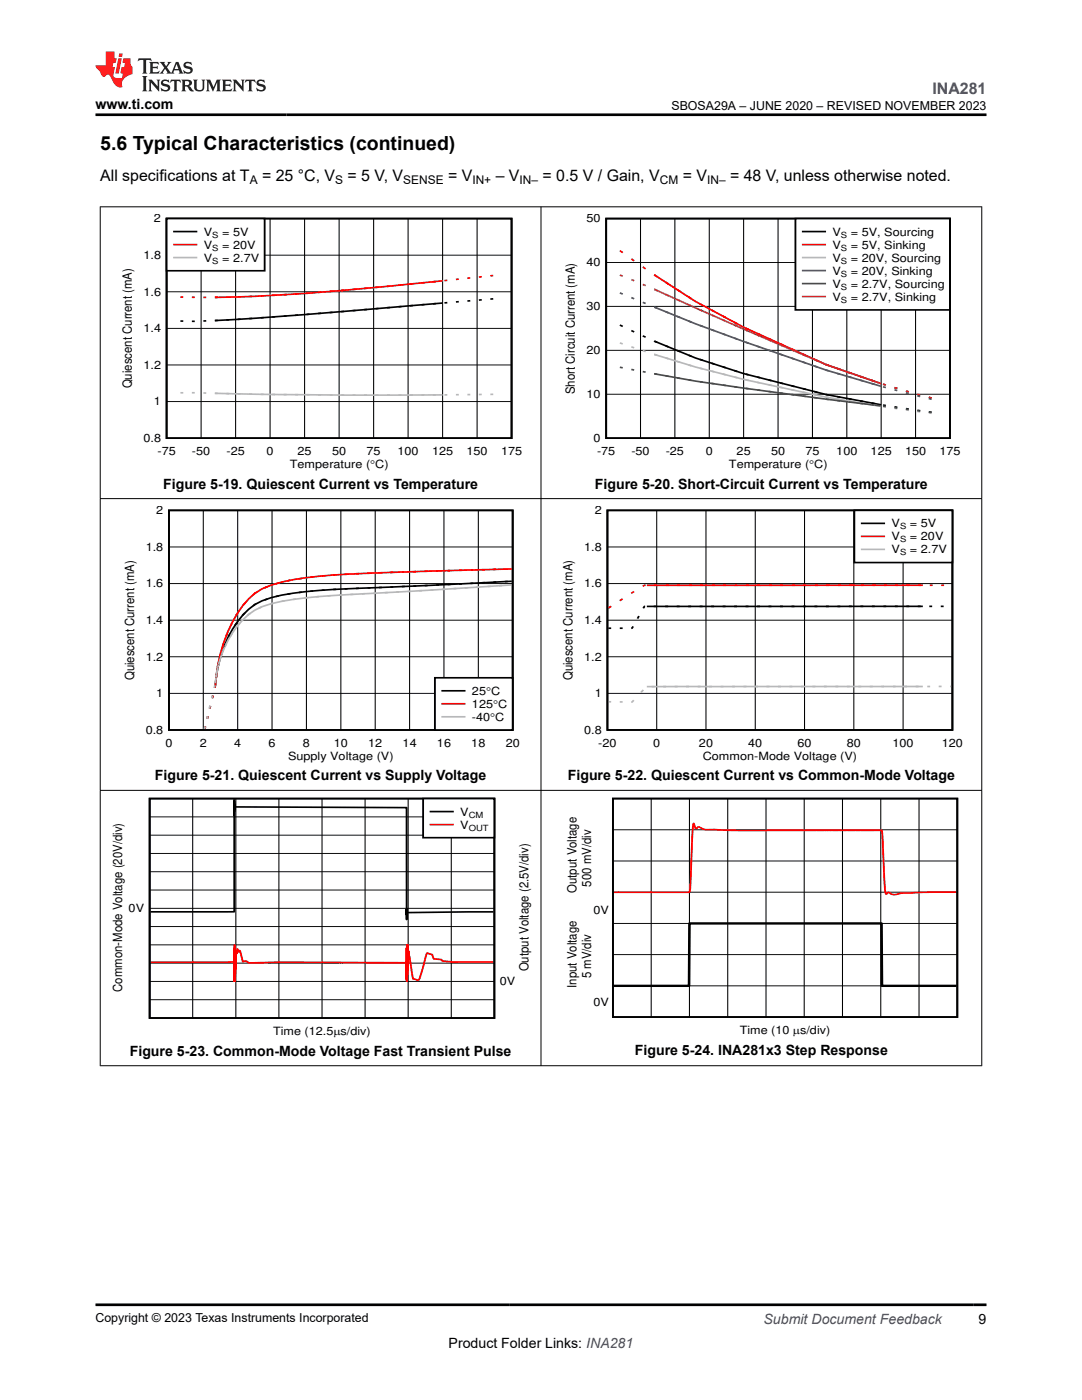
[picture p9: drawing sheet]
<svg xmlns="http://www.w3.org/2000/svg" width="216mm" height="279mm" viewBox="0 0 216 279" stroke-linecap="round" stroke-linejoin="round" font-family="sans-serif">
<g fill="none" stroke="#000" stroke-width=".35">
<path d="M33.2 43.6h68.9v43.8h-68.9zM96.1 59.8l-.5 .1M98.4 59.6l-.6 .1M36 64.1h.6M38.3 64.1h.6M41.2 64l-.6 .1M45.7 63.8l-.5 .1M48 63.7h-.6M50.3 63.6h-.6M52.6 63.4h-.6M54.9 63.2l-.6 .1M57.2 63.1h-.6"/>
<path d="M59.5 62.9h-.6M61.8 62.7l-.6 .1M64.1 62.5l-.6 .1M66.4 62.3l-.6 .1M68.6 62.1l-.5 .1M70.9 62h-.5M73.2 61.8h-.5M75.5 61.6h-.6M77.8 61.4h-.6M80.1 61.2h-.6M82.4 61h-.6M84.7 60.8h-.6"/>
<path d="M87 60.6h-.6M88.3 60.5a1310.9 1310.9 0 0 1-45.4 3.5l.5-.1M89.3 60.4h-.6M91.5 60.2l-.5 .1M93.8 60l-.5 .1"/>
</g>
<g fill="none" stroke="#000" stroke-width=".2">
<path d="M33.2 58.2h68.9M33.2 50.9h68.9M40.1 43.6v43.9M47 43.6v43.9M53.9 43.6v43.9M60.8 43.6v43.9M67.7 43.6v43.9M74.6 43.6v43.9M81.4 43.6v43.9M88.3 43.6v43.9M95.2 43.6v43.9M33.2 72.8h68.9"/>
<path d="M33.2 65.5h68.9M33.2 80.1h68.9"/>
</g>
<g fill="none" stroke="#f00" stroke-width=".35">
<path d="M36 59.3h.6M38.3 59.3h.6M40.6 59.3h.6M45.7 59.3h-.5M48 59.2l-.6 .1M50.3 59.2h-.6M52.6 59l-.6 .1M54.9 58.9h-.6M57.2 58.8h-.6M59.5 58.6l-.6 .1M61.8 58.5h-.6M64.1 58.3l-.6 .1"/>
<path d="M66.4 58.1l-.6 .1M68.6 57.9l-.5 .1M70.9 57.7l-.5 .1M73.2 57.5l-.5 .1M75.5 57.3l-.6 .1M77.8 57.1l-.6 .1M80.1 56.9h-.6M82.4 56.6l-.6 .1M84.7 56.4l-.6 .1M87 56.2h-.6M88.3 56l-11 1.1a410.6 410.6 0 0 1-34.4 2.3l.5-.1M89.3 55.9l-.6 .1"/>
<path d="M91.5 55.7l-.5 .1M93.8 55.5h-.5M96.1 55.2l-.5 .1M98.4 55h-.6"/>
</g>
<g fill="none" stroke="#b8b8b8" stroke-width=".35">
<path d="M36 78.4h.6M38.3 78.4h.6M40.6 78.4h.6M43.4 78.5h-.5a1555.2 1555.2 0 0 0 45.4 .3M45.2 78.6h.5M47.4 78.6h.6M49.7 78.6l.6 .1M52 78.7h.6M54.3 78.7h.6M56.6 78.8h.6M58.9 78.8h.6M61.2 78.8h.6"/>
<path d="M63.5 78.8h.6M65.8 78.8h.6M68.1 78.8l.5 .1M70.4 78.9h.5M72.7 78.9h.5M74.9 78.9h.6M77.2 78.9h.6M79.5 78.9h.6M82.4 78.8h-.6M84.1 78.8h.6M86.4 78.8h.6M89.3 78.8h-.6"/>
<path d="M91.5 78.8h-.5M93.3 78.8h.5M96.1 78.7h-.5M98.4 78.7h-.6"/>
</g>
<path d="M33.2 43.6h19.6v10.4h-19.6z" fill-rule="evenodd" fill="#fff"/>
<g fill="none" stroke="#000" stroke-width=".35">
<path d="M33.2 43.6h19.6v10.4h-19.6zM34.7 46.2h4.5M121 43.6h68.5v43.8h-68.5zM123.7 64.9l.6 .2M126 66l.5 .2M128.3 67l.5 .3M130.5 68.1l.6 .2M130.6 68.1l8.2 3.3 9.6 3.2 16.5 4.1 10.9 2.1M132.8 69l.6 .2M135.1 69.9l.6 .3M137.4 70.9l.6 .2M139.7 71.7l.5 .2"/>
<path d="M142 72.5l.5 .2M144.2 73.2l.6 .2M146.5 74l.6 .1M148.8 74.7l.6 .1M151.1 75.2l.6 .2M153.4 75.8l.5 .2M155.7 76.4l.5 .2M157.9 77l.6 .1M160.2 77.6l.6 .1M162.5 78.1l.6 .2M164.8 78.7l.6 .1M167.1 79.2l.5 .1"/>
<path d="M169.3 79.6l.6 .1M171.6 80l.6 .1M173.9 80.4l.6 .1M176.2 80.8l.6 .1M178.5 81.2l.5 .1M180.8 81.6h.5M183 81.9l.6 .1M185.3 82.2l.6 .1"/>
</g>
<g fill="none" stroke="#f00" stroke-width=".35">
<path d="M34.7 48.8h4.5M123.7 50l.6 .4M126 51.7l.5 .4M128.3 53.3l.5 .4M130.5 54.8l.6 .4M130.6 54.9l8.2 5.3 9.6 5.1 16.5 7.5 10.9 3.8M132.8 56.3l.6 .4M135.1 57.8l.6 .4M137.4 59.3l.6 .3M139.7 60.6l.5 .3M142 61.9l.5 .3M144.2 63.1l.6 .3"/>
<path d="M146.5 64.3l.6 .3M148.8 65.5l.6 .3M151.1 66.5l.6 .3M153.4 67.6l.5 .2M155.7 68.6l.5 .3M157.9 69.6l.6 .3M160.2 70.7l.6 .2M162.5 71.7l.6 .3M164.8 72.7l.6 .2M167.1 73.5l.5 .2M169.3 74.3l.6 .2M171.6 75.1l.6 .2"/>
<path d="M173.9 75.9l.6 .2M176.2 76.7l.6 .1M178.5 77.4l.5 .1M180.8 78l.5 .2M183 78.7l.6 .1M185.3 79.3l.6 .1"/>
</g>
<g fill="none" stroke="#b8b8b8" stroke-width=".35">
<path d="M34.7 51.4h4.5M123.7 68.4l.6 .2M126 69.2l.5 .2M128.3 70l.5 .2M131.1 70.9l-.5-.2a296.1 296.1 0 0 0 45.2 10.4M132.8 71.4l.6 .2M135.1 72.1l.6 .2M137.4 72.8l.6 .2M139.7 73.5l.5 .1M142 74.1l.5 .1M144.2 74.6l.6 .2M146.5 75.2l.6 .2"/>
<path d="M148.8 75.8l.6 .1M151.1 76.3l.6 .1M153.4 76.8l.5 .1M155.7 77.3l.5 .1M157.9 77.8l.6 .1M160.2 78.3l.6 .1M162.5 78.8l.6 .1M164.8 79.2l.6 .2M167.1 79.6l.5 .1M169.3 80l.6 .1M171.6 80.4l.6 .1M173.9 80.8l.6 .1"/>
<path d="M176.2 81.2h.6M178.5 81.5l.5 .1M180.8 81.8l.5 .1M183 82.1l.6 .1M185.3 82.4l.6 .1"/>
</g>
<g fill="none" stroke="#000" stroke-width=".2">
<path d="M121 52.4h68.6M127.8 43.6v43.9M134.7 43.6v43.9M141.5 43.6v43.9M148.4 43.6v43.9M155.3 43.6v43.9M162.1 43.6v43.9M169 43.6v43.9M175.8 43.6v43.9M182.7 43.6v43.9M121 78.7h68.6M121 69.9h68.6"/>
<path d="M121 61.1h68.6"/>
</g>
<g fill="none" stroke="#295c75" stroke-width=".35">
<path d="M123.7 58.5l.6 .2M126 59.4l.5 .2M128.3 60.3l.5 .3M131.1 61.5l-.5-.2 8.2 3.3 9.6 3.6 16.5 5.7 10.9 3.2M132.8 62.2l.6 .2M135.1 63.1l.6 .3M137.4 64.1l.6 .2M139.7 64.9l.5 .3M142 65.8l.5 .2M144.2 66.6l.6 .2M146.5 67.5l.6 .2M148.8 68.3l.6 .2"/>
<path d="M151.1 69.1l.6 .2M153.4 69.9l.5 .2M155.7 70.7l.5 .2M157.9 71.5l.6 .2M160.2 72.3l.6 .2M162.5 73l.6 .2M164.8 73.8l.6 .2M167.1 74.5l.5 .2M169.3 75.2l.6 .2M171.6 75.9l.6 .1M173.9 76.5l.6 .2M176.2 77.2l.6 .1"/>
<path d="M178.5 77.8l.5 .1M180.8 78.4l.5 .2M183 79l.6 .1M185.3 79.5l.6 .2"/>
</g>
<g fill="none" stroke="#286b48" stroke-width=".35">
<path d="M123.7 73.3l.6 .1M126 73.7l.5 .1M128.3 74.2l.5 .1M131.1 74.7l-.5-.1a753.8 753.8 0 0 0 45.2 6.4M132.8 75l.6 .1M135.1 75.4l.6 .1M137.4 75.8l.6 .1M139.7 76.2l.5 .1M142 76.5l.5 .1M144.2 76.8l.6 .1M146.5 77.2l.6 .1M148.8 77.5l.6 .1"/>
<path d="M151.1 77.8l.6 .1M153.4 78.1l.5 .1M155.7 78.4l.5 .1M157.9 78.7l.6 .1M160.2 79l.6 .1M162.5 79.4h.6M164.8 79.7h.6M167.1 79.9l.5 .1M169.3 80.2l.6 .1M171.6 80.5l.6 .1M173.9 80.8h.6M176.2 81.1h.6"/>
<path d="M178.5 81.4h.5M180.8 81.6l.5 .1M183 82h.6M185.3 82.2l.6 .1"/>
</g>
<g fill="none" stroke="#9d3939" stroke-width=".35">
<path d="M123.7 54.9l.6 .2M126 55.8l.5 .2M128.3 56.8l.5 .2M131.1 58l-.5-.3 17.8 8 16.5 7.1 10.9 3.8M132.8 58.8l.6 .2M135.1 59.8l.6 .2M137.4 60.8l.6 .3M139.7 61.8l.5 .3M142 62.8l.5 .3M144.2 63.8l.6 .3M146.5 64.9l.6 .2M148.8 65.9l.6 .2"/>
<path d="M151.1 66.8l.6 .3M153.4 67.8l.5 .3M155.7 68.8l.5 .3M157.9 69.8l.6 .2M160.2 70.8l.6 .2M162.5 71.8l.6 .2M164.8 72.7l.6 .2M167.1 73.5l.5 .2M169.3 74.3l.6 .2M171.6 75.1l.6 .2M173.9 75.9l.6 .2M176.2 76.7l.6 .1"/>
<path d="M178.5 77.4l.5 .1M180.8 78l.5 .2M183 78.7l.6 .2M185.3 79.3l.6 .2"/>
</g>
<path d="M158.7 43.6h30.8v18.3h-30.8z" fill-rule="evenodd" fill="#fff"/>
<g fill="none" stroke="#000" stroke-width=".35">
<path d="M158.7 43.6h30.8v18.3h-30.8zM160.2 46.2h4.4M33.7 101.9h68.6v43.8h-68.6zM53.4 119.5l-.6 .2M55.6 118.9l-.5 .1M57.9 118.5l-.5 .1M60.2 118.2h-.6M62.5 117.9l-.6 .1M64.8 117.8h-.6M67.1 117.6h-.6M69.3 117.5h-.5M71.6 117.4h-.5"/>
<path d="M73.9 117.3h-.6M76.2 117.2l-.6 .1M78.5 117.1l-.6 .1M80.8 117l-.6 .1M83 116.9l-.5 .1M85.3 116.8l-.5 .1M87.6 116.7l-.6 .1M89.9 116.6l-.6 .1M92.2 116.5h-.6M94.5 116.4h-.6M96.7 116.3h-.5M99 116.2h-.6"/>
<path d="M101.3 116l-.6 .1M102.1 116l-21.7 1.1a269.8 269.8 0 0 0-21.9 1.3 20.5 20.5 0 0 0-7.6 2.2 20.2 20.2 0 0 0-7.3 12.2l-.8 4.5M42.5 138.8l-.2 .5M43.2 134.7l-.1 .5M43.6 132.6l-.1 .5M44.2 130.6l-.2 .5M44.9 128.5l-.2 .5M45.9 126.4l-.3 .6M47.2 124.4l-.4 .5M48.9 122.3l-.5 .5M51.1 120.5l-.6 .4M41 145l-.2 .5"/>
<path d="M41.5 142.9l-.2 .6M42 140.9l-.2 .5"/>
</g>
<g fill="none" stroke="#f00" stroke-width=".35">
<path d="M160.2 48.8h4.4M51.1 118.3l-.6 .4M53.3 117.1l-.5 .2M55.6 116.3l-.5 .2M57.9 115.8l-.6 .1M60.2 115.4l-.6 .1M62.5 115.1l-.6 .1M64.8 114.9l-.6 .1M67 114.7l-.5 .1M69.3 114.6h-.5M71.6 114.5h-.6M73.9 114.4h-.6"/>
<path d="M76.2 114.3h-.6M78.5 114.2h-.6M80.7 114.2h-.5M83 114.1h-.5M85.3 114h-.6M87.6 113.9l-.6 .1M89.9 113.9h-.6M92.2 113.8h-.6M94.4 113.7l-.5 .1M96.7 113.7h-.6M99 113.6h-.6M101.3 113.6h-.6"/>
<path d="M102.1 113.5l-18.9 .6a280.3 280.3 0 0 0-22.2 1.2 29.1 29.1 0 0 0-8.7 2.2 14 14 0 0 0-5.9 6.6 32.2 32.2 0 0 0-3.4 12.7M42.5 138.8l-.1 .5M43 136.8l-.1 .5M43.2 134.7l-.1 .5M43.5 132.6l-.1 .5M44 130.6l-.2 .5M44.6 128.5l-.2 .5M45.3 126.4l-.2 .6M46.3 124.4l-.3 .5M47.4 122.3l-.3 .5M49 120.3l-.5 .5M41 145l-.1 .5"/>
<path d="M41.5 142.9l-.1 .6M42 140.9l-.1 .5"/>
</g>
<g fill="none" stroke="#b8b8b8" stroke-width=".35">
<path d="M160.2 51.4h4.4M56.8 119.9l-.6 .1M59.1 119.6h-.6M61.4 119.3h-.6M63.6 119.1h-.5M65.9 118.9h-.5M68.2 118.7l-.6 .1M70.5 118.6h-.6M72.8 118.5h-.6M75.1 118.4h-.6M77.3 118.3h-.5M79.6 118.1l-.5 .1"/>
<path d="M81.9 118h-.6M84.2 117.9h-.6M86.5 117.7l-.6 .1M88.8 117.6h-.6M91 117.5h-.5M93.3 117.3h-.5M95.6 117.2h-.6M97.9 117h-.6M100.2 116.9h-.6M101.9 116.8l.2-.1-21.7 1.4a308.6 308.6 0 0 0-21.9 1.5 21.9 21.9 0 0 0-7.6 2.2 18.7 18.7 0 0 0-7.7 12.8l-.2 1.8M42.4 138.8l-.1 .5M42.9 136.8l-.1 .5"/>
<path d="M43.2 134.7l-.1 .5M43.6 132.6l-.1 .5M44.3 130.6l-.2 .5M45.1 128.5l-.2 .5M46.3 126.4l-.3 .6M47.8 124.4l-.4 .5M50 122.4l-.6 .4M52.2 121.1l-.5 .3M54.5 120.4l-.6 .1M40.9 145l-.1 .5M41.4 142.9l-.1 .6M41.9 140.9l-.1 .5"/>
</g>
<path d="M160.2 54h4.4" fill="none" stroke="#295c75" stroke-width=".35"/>
<path d="M160.2 56.6h4.4" fill="none" stroke="#286b48" stroke-width=".35"/>
<path d="M160.2 59.2h4.4" fill="none" stroke="#9d3939" stroke-width=".35"/>
<g fill="none" stroke="#000" stroke-width=".2">
<path d="M33.7 116.5h68.6M33.7 109.2h68.6M40.6 101.9v43.8M47.4 101.9v43.8M54.3 101.9v43.8M61.1 101.9v43.8M68 101.9v43.8M74.9 101.9v43.8M81.7 101.9v43.8M88.6 101.9v43.8M95.4 101.9v43.8M33.7 138.4h68.6"/>
<path d="M33.7 131.1h68.6M33.7 123.8h68.6"/>
</g>
<path d="M86.8 135.3h15.5v10.4h-15.5z" fill-rule="evenodd" fill="#fff"/>
<g fill="none" stroke="#000" stroke-width=".35">
<path d="M121.2 101.9h68.8v43.8h-68.8zM86.8 135.3h15.5v10.4h-15.5zM88.3 137.9h4.4M121.4 125.4h.6M123.7 125.4h.5M126.3 125l-.2 .4h-.1M127.5 122.9l-.3 .6M128.7 121h-.1l-.2 .4M130.4 121h.6M132.7 121h.6M135 121h.6M137.3 121h.6"/>
<path d="M139.6 121h.6M141.9 121h.6M144.2 121h.6M146.5 121h.6M148.8 121h.5M151.1 121h.5M153.4 121h.5M155.6 121h.6M157.9 121h.6M160.2 121h.6M162.5 121h.6M164.8 121h.6"/>
<path d="M167.1 121h.6M169.4 121h.6M171.7 121h.6M174 121h.5M176.3 121h.5M178.6 121h.5M180.8 121h.6M183.1 121h.6M184.1 121h-55M185.4 121h.6M187.7 121h.6"/>
</g>
<g fill="none" stroke="#f00" stroke-width=".35">
<path d="M124.2 119.5l-.5 .4M126.5 118.1l-.5 .3M128.8 116.8l-.5 .2M130.5 116.8h.6M132.8 116.8h.6M135.1 116.8h.6M137.4 116.8h.6M139.7 116.8h.6M142 116.8h.6M144.3 116.8h.6M146.6 116.8h.5M148.9 116.8h.5"/>
<path d="M151.2 116.8h.5M153.5 116.8h.5M155.7 116.8h.6M158 116.8h.6M160.3 116.8h.6M162.6 116.8h.6M164.9 116.8h.6M167.2 116.8h.6M169.5 116.8h.6M171.8 116.8h.5M174.1 116.8h.5M176.4 116.8h.5"/>
<path d="M178.6 116.8h.6M180.9 116.8h.6M183.2 116.8h.6M184.1 116.8h-55M185.5 116.8h.6M187.8 116.8h.6M122 121l-.6 .4M88.3 140.5h4.4"/>
</g>
<g fill="none" stroke="#b8b8b8" stroke-width=".35">
<path d="M126.5 139.7l-.5 .4M128.4 137.7l-.5 .5M130 137h.6M132.3 137h.6M135.2 137h-.6M136.9 137h.6M139.2 137h.6M141.5 137h.6M143.8 137h.6M146.1 137h.5M148.4 137h.5M150.7 137h.5"/>
<path d="M152.9 137h.6M155.2 137h.6M157.5 137h.6M159.8 137h.6M162.1 137h.6M164.4 137h.6M166.7 137h.6M169 137h.6M171.3 137h.5M173.6 137h.5M175.9 137h.5M178.1 137h.6"/>
<path d="M180.4 137h.6M182.7 137h.6M184.1 137h-55M185 137h.6M187.3 137h.6M189.6 137h.3M88.3 143.1h4.4M121.4 140l.6 .1M123.7 140.1h.5"/>
</g>
<path d="M121.2 116.5h68.9M121.2 109.2h68.9M131 101.9v43.8M140.9 101.9v43.8M150.7 101.9v43.8M160.5 101.9v43.8M170.4 101.9v43.8M180.2 101.9v43.8M121.2 138.4h68.9M121.2 131.1h68.9M121.2 123.8h68.9" fill="none" stroke="#000" stroke-width=".2"/>
<path d="M170.5 101.9h19.5v10.4h-19.5z" fill-rule="evenodd" fill="#fff"/>
<path d="M170.5 101.9h19.5v10.4h-19.5zM172 104.4h4.4M29.9 159.4h68.7v43.8h-68.7zM30 182h16.7v-22.5v3.2l.1-2.8v1.8v-1.3v1.2v-1v.7v-.7v.5v-.3v.3l34.3 .1v22.3v-2.1v1.2v-1v.8v-.8v.7l.1-.2 17.3-.1" fill="none" stroke="#000" stroke-width=".35"/>
<path d="M172 107h4.4M98.5 192h-8.5l-1.7-.2-.2-.3-1.6-.1-.3-.9-1-.3-1.4 4.9-.2 .4-.3 .2-.8-.3-.1-.2-.9-5.3v.6v-.7l-.1 1v-1.1v1.3v-1.4v1.6v-1.7v1.8v-2v2.2v-2.4l-.1 2.9v-3.4l-.1 7.2v-7.2v7.2l-.1-6.6v6.1v-3.2l-25.5-.1-6 .2-.6-.4-.5 .1-.6-2.1-.1-.1-.2 .3-.2-.6-.3 .9v-.3v.4v-.5v.6v-.6v.8v-.6l-.1 3.3v-2.3l-.1 2.5v-2.5v3.2v-3.2v4v-4.6v5.3v-6.5v6.5v-6.5l-.1 6.5v-7.2v7.2v-6.6v6.6v-6.5v6.5v-6.3v6.3l-.1-5.4v1.6h-16.7" fill="none" stroke="#f00" stroke-width=".35"/>
<path d="M172 109.6h4.4" fill="none" stroke="#b8b8b8" stroke-width=".35"/>
<g fill="none" stroke="#000" stroke-width=".2">
<path d="M38.5 159.4v43.8M47.1 159.4v43.8M55.6 159.4v43.8M64.3 159.4v43.8M72.8 159.4v43.8M81.4 159.4v43.8M90 159.4v43.8M29.9 177.6h68.8M29.9 174h68.8M29.9 170.3h68.8M29.9 166.7h68.8M29.9 163h68.8"/>
<path d="M29.9 199.5h68.8M29.9 195.9h68.8M29.9 192.2h68.8M29.9 188.6h68.8M29.9 184.9h68.8M29.9 181.3h68.8"/>
</g>
<path d="M84.4 159.4h14.2v7.8h-14.2z" fill-rule="evenodd" fill="#fff"/>
<path d="M84.4 159.4h14.2v7.8h-14.2zM122.3 159.4h68.7v43.6h-68.7zM85.9 162h4.5" fill="none" stroke="#000" stroke-width=".35"/>
<path d="M85.9 164.6h4.5M190.8 178l-7.1 .1-3.7 .1-1.4 .3a1.6 1.6 0 0 1-1.3-.4l-.5 .3a3.1 3.1 0 0 1-.3-1.9l-.4-8.7-.2-2.1h-28.9l-6.1-.1-.7-.2a.83 .83 0 0 0-1.3 0l-.5-1.1a98.9 98.9 0 0 0-.6 11.4l-.2 2.4h-15.1" fill="none" stroke="#f00" stroke-width=".35"/>
<g fill="none" stroke="#000" stroke-width=".2">
<path d="M19.9 41.3h176.1M20 41.2v171.6M107.9 41.2v171.6M195.9 41.2v171.6M19.9 99.5h176.1M19.9 157.7h176.1M129.9 159.4v43.6M137.6 159.4v43.6M145.2 159.4v43.6M152.8 159.4v43.6M160.5 159.4v43.6M168.1 159.4v43.6"/>
<path d="M175.7 159.4v43.6M183.4 159.4v43.6M122.3 178.1h68.7M122.3 171.8h68.7M122.3 165.6h68.7M122.3 196.7h68.7M122.3 190.5h68.7M122.3 184.3h68.7M19.9 212.7h176.1"/>
</g>
<path d="M122.5 196.7h15l.1-12.4h38.3l.1 12.4h14.8" fill="none" stroke="#000" stroke-width=".49"/>
<path d="M27.7 11.6l-.2 .6 .5-.2h.6v.1v2.2l-.2 .4h1l-.2-.4v-2.2v-.1h.5l.5 .2-.1-.6zM29.8 12.4l.2 .3v1.6l-.2 .4h1.9l.1-.6a1.08 1.08 0 0 1-1.3 .2v-.7h.6l.4 .2v-.7l-.4 .2h-.6v-.5l.2-.2a1 1 0 0 1 1 .3l-.1-.5zM31.8 12.4l1 1.1-1 1.2h.9l-.2-.2 .4-.8 .5 .8-.2 .2h1.6l-.2-.2 .1-.5h1l.1 .5-.1 .2h.9l-.2-.4-.8-1.9h-.5l-1 2.1-.8-1.1 .9-1h-.8l.2 .2-.5 .6-.3-.6 .1-.2zM35.2 12.8l.4 1h-.8zM36.8 12.5a.65 .65 0 0 0-.2 .7 .65 .65 0 0 0 .6 .5l.7 .1 .1 .3a.79 .79 0 0 1-.7 .4 .79 .79 0 0 1-.7-.5l.1 .7 .2-.1a.93 .93 0 0 0 1.1 0 .93 .93 0 0 0 .4-.9 1.46 1.46 0 0 0-1.2-.6l-.1-.3a1.09 1.09 0 0 1 1.2 .2l-.2-.6-.1 .1-.6-.2zM28.4 15.2l.2 .4v2.2l-.2 .4h1l-.2-.4v-2.2l.2-.4zM29.6 15.9l.2 .4v1.5l-.2 .4h.8l-.3-.4v-1.3l1.7 1.8v-2l.2-.4h-.8l.2 .2 .1 1.1-1.2-1.3zM32.3 16a.65 .65 0 0 0-.2 .8 .65 .65 0 0 0 .7 .4l.6 .2 .1 .2a.79 .79 0 0 1-.7 .4 .79 .79 0 0 1-.7-.5l.1 .7 .2-.1a.93 .93 0 0 0 1.1 .1 .93 .93 0 0 0 .4-1 1.46 1.46 0 0 0-1.2-.5l-.1-.4a1.09 1.09 0 0 1 1.2 .2l-.2-.6-.1 .1-.6-.1zM34.1 15.9l-.1 .6a.63 .63 0 0 1 .7-.3l.1 1.6-.3 .4h1l-.2-.4v-1.6a.66 .66 0 0 1 .8 .3l-.1-.6zM36.2 15.9l.2 .4v1.5l-.2 .4h.9l-.2-.2v-.7h.5l.1 .2a.79 .79 0 0 0 1.2 .6l-1-.9a.61 .61 0 0 0 .6-.6 .61 .61 0 0 0-.5-.7zM36.9 16.2h.2a.47 .47 0 0 1 .5 .1 .47 .47 0 0 1 .1 .5l-.2 .1-.6 .1zM38.5 15.9l.2 .2a2.27 2.27 0 0 0 .4 2 1.04 1.04 0 0 0 1.7-.7v-1.3l.2-.2h-.8l.2 .4v1.1a.6 .6 0 0 1-.6 .6 .6 .6 0 0 1-.6-.6v-1.1l.3-.4zM41.1 15.9l.2 .4v1.5l-.2 .4h.7l-.2-.4v-1.4l.9 1.9 .8-1.9v1.4l-.2 .4h1l-.3-.4v-1.5l.3-.4h-.8l-.7 1.5-.7-1.5zM44.3 15.9l.2 .4v1.5l-.2 .4h1.9l.1-.6a1.09 1.09 0 0 1-1.3 .2v-.7h.6l.4 .2v-.6l-.4 .2h-.6v-.6l.2-.1a1.01 1.01 0 0 1 1 .3l-.1-.6zM46.4 15.9l.3 .4v1.5l-.3 .4h.8l-.2-.4v-1.3l1.6 1.8v-2l.2-.4h-.7l.2 .2v1.1l-1.2-1.3zM49 15.9l-.1 .6a.63 .63 0 0 1 .8-.3v1.6l-.3 .4h1l-.2-.4v-1.6a.66 .66 0 0 1 .8 .3l-.1-.6zM51.4 16a.65 .65 0 0 0-.2 .8 .65 .65 0 0 0 .6 .4l.6 .2 .2 .2a.79 .79 0 0 1-.8 .4 .79 .79 0 0 1-.6-.5l.1 .7 .2-.1a.93 .93 0 0 0 1 .1 .93 .93 0 0 0 .5-1 1.46 1.46 0 0 0-1.3-.5l-.1-.4a1.09 1.09 0 0 1 1.3 .2l-.2-.6-.2 .1-.5-.1z" fill="#231f20"/>
<path d="M21.1 10.3v2.7h-2.1l.1 .4 .9 1a.95 .95 0 0 0 .9 .9 .59 .59 0 0 1 .6-.4 .59 .59 0 0 1 .5 .3l.4 .8a1.59 1.59 0 0 0 2.1 1.4 1.61 1.61 0 0 1 1-2.3l1-.3-.1-1.5a1.59 1.59 0 0 1-.4-1.7h-1.4l-.2 .9h.5l-.1 .9h-.5l-.2 .9v.3l.4 .1-.2 .9h-.6a.73 .73 0 0 1-1.1-.7l.3-1.5h-.5l.2-.9h.5l.2-.9h-.5v-1.3zM23.6 11.6l-.6 3.1h.7l.6-3.1zM23.8 10.7l-.1 .6h.7l.1-.6z" fill="#ed1c24"/>
<path d="M19 22.9h177.8M19 260.4h177.8" fill="none" stroke="#000" stroke-width=".53"/>
<text font-size="3.9" x="20" y="29.9">5.6 Typical Characteristics (continued)</text>
<text font-size="3.2" fill="#00f" x="186.1" y="18.7">INA281</text>
<g font-size="3.2">
<text x="20" y="36.1">All specifications at T</text>
<text x="52.3" y="36.1">= 25 °C, V</text>
<text x="69.4" y="36.1">= 5 V, V</text>
<text x="89.4" y="36.1">= V</text>
<text x="98.9" y="36.1">– V</text>
<text x="108.3" y="36.1">= 0.5 V / Gain, V</text>
<text x="136.2" y="36.1">= V</text>
<text x="145.7" y="36.1">= 48 V, unless otherwise noted.</text>
</g>
<g font-size="2.8">
<text x="19" y="21.8">www.ti.com</text>
<text x="32.6" y="97.5">Figure 5-19. Quiescent Current vs Temperature</text>
<text x="118.7" y="97.5">Figure 5-20. Short-Circuit Current vs Temperature</text>
<text x="30.9" y="155.7">Figure 5-21. Quiescent Current vs Supply Voltage</text>
<text x="113.3" y="155.7">Figure 5-22. Quiescent Current vs Common-Mode Voltage</text>
<text x="25.9" y="210.7">Figure 5-23. Common-Mode Voltage Fast Transient Pulse</text>
<text x="126.7" y="210.5">Figure 5-24. INA281x3 Step Response</text>
<text x="89.5" y="269">Product Folder Links: INA281</text>
<text x="195.3" y="264.2">9</text>
</g>
<text font-size="2.8" fill="#00f" x="152.4" y="264.2">Submit Document Feedback</text>
<g font-size="2.5">
<text x="134" y="21.9">SBOSA29A – JUNE 2020 – REVISED NOVEMBER 2023</text>
<text x="26.3" y="77.5" transform="rotate(-90 26.3 77.5)">Quiescent Current (mA)</text>
<text x="114.7" y="78.7" transform="rotate(-90 114.7 78.7)">Short Circuit Current (mA)</text>
<text x="26.8" y="135.8" transform="rotate(-90 26.8 135.8)">Quiescent Current (mA)</text>
<text x="114.2" y="135.8" transform="rotate(-90 114.2 135.8)">Quiescent Current (mA)</text>
<text x="115.1" y="178.2" transform="rotate(-90 115.1 178.2)">Output Voltage</text>
<text x="118" y="176.9" transform="rotate(-90 118 176.9)">500 mV/div</text>
<text x="24.4" y="198" transform="rotate(-90 24.4 198)">Common-Mode Voltage (20V/div)</text>
<text x="105.4" y="193.9" transform="rotate(-90 105.4 193.9)">Output Voltage (2.5V/div)</text>
<text x="115.1" y="197.1" transform="rotate(-90 115.1 197.1)">Input Voltage</text>
<text x="118" y="195.2" transform="rotate(-90 118 195.2)">5 mV/div</text>
<text x="19" y="263.9">Copyright © 2023 Texas Instruments Incorporated</text>
</g>
<g font-size="2.4">
<text x="49.8" y="36.7">A</text>
<text x="66.9" y="36.7">S</text>
<text x="80.4" y="36.7">SENSE</text>
<text x="94.3" y="36.7">IN+</text>
<text x="103.7" y="36.7">IN–</text>
<text x="131.6" y="36.7">CM</text>
<text x="141.1" y="36.7">IN–</text>
</g>
<g font-size="2.3">
<text x="30.7" y="44.4">2</text>
<text x="40.7" y="47">V</text>
<text x="44.3" y="47">= 5V</text>
<text x="117" y="44.4">50</text>
<text x="166.1" y="47">V</text>
<text x="169.8" y="47">= 5V, Sourcing</text>
<text x="28.6" y="51.7">1.8</text>
<text x="40.7" y="49.6">V</text>
<text x="40.7" y="52.2">V</text>
<text x="44.3" y="49.6">= 20V</text>
<text x="44.3" y="52.2">= 2.7V</text>
<text x="117" y="53.1">40</text>
<text x="166.1" y="49.6">V</text>
<text x="166.1" y="52.2">V</text>
<text x="169.8" y="49.6">= 5V, Sinking</text>
<text x="169.8" y="52.2">= 20V, Sourcing</text>
<text x="28.6" y="59">1.6</text>
<text x="166.1" y="54.8">V</text>
<text x="166.1" y="57.4">V</text>
<text x="166.1" y="60">V</text>
<text x="169.8" y="54.8">= 20V, Sinking</text>
<text x="169.8" y="57.4">= 2.7V, Sourcing</text>
<text x="169.8" y="60">= 2.7V, Sinking</text>
<text x="117" y="61.9">30</text>
<text x="28.6" y="66.3">1.4</text>
<text x="117" y="70.7">20</text>
<text x="28.6" y="73.6">1.2</text>
<text x="30.7" y="80.9">1</text>
<text x="117" y="79.4">10</text>
<text x="28.6" y="88.2">0.8</text>
<text x="118.4" y="88.2">0</text>
<text x="31.4" y="90.8">-75</text>
<text x="38.3" y="90.8">-50</text>
<text x="45.2" y="90.8">-25</text>
<text x="53.2" y="90.8">0</text>
<text x="57.8" y="93.4">Temperature (qC)</text>
<text x="59.4" y="90.8">25</text>
<text x="66.3" y="90.8">50</text>
<text x="73.1" y="90.8">75</text>
<text x="79.3" y="90.8">100</text>
<text x="86.2" y="90.8">125</text>
<text x="93.1" y="90.8">150</text>
<text x="100" y="90.8">175</text>
<text x="119.1" y="90.8">-75</text>
<text x="126" y="90.8">-50</text>
<text x="132.8" y="90.8">-25</text>
<text x="140.8" y="90.8">0</text>
<text x="145.4" y="93.4">Temperature (qC)</text>
<text x="147" y="90.8">25</text>
<text x="153.9" y="90.8">50</text>
<text x="160.7" y="90.8">75</text>
<text x="166.9" y="90.8">100</text>
<text x="173.7" y="90.8">125</text>
<text x="180.6" y="90.8">150</text>
<text x="187.4" y="90.8">175</text>
<text x="31.2" y="102.6">2</text>
<text x="118.7" y="102.6">2</text>
<text x="177.9" y="105.3">V</text>
<text x="177.9" y="107.9">V</text>
<text x="181.6" y="105.3">= 5V</text>
<text x="181.6" y="107.9">= 20V</text>
<text x="29.1" y="109.9">1.8</text>
<text x="116.6" y="109.9">1.8</text>
<text x="177.9" y="110.4">V</text>
<text x="181.6" y="110.4">= 2.7V</text>
<text x="29.1" y="117.2">1.6</text>
<text x="116.6" y="117.2">1.6</text>
<text x="29.1" y="124.5">1.4</text>
<text x="116.6" y="124.5">1.4</text>
<text x="29.1" y="131.8">1.2</text>
<text x="116.6" y="131.8">1.2</text>
<text x="31.2" y="139.1">1</text>
<text x="94.2" y="138.7">25qC</text>
<text x="94.2" y="141.3">125qC</text>
<text x="94.2" y="143.9">-40qC</text>
<text x="118.7" y="139.1">1</text>
<text x="29.1" y="146.4">0.8</text>
<text x="33" y="149">0</text>
<text x="39.9" y="149">2</text>
<text x="46.7" y="149">4</text>
<text x="53.6" y="149">6</text>
<text x="60.4" y="149">8</text>
<text x="66.6" y="149">10</text>
<text x="73.5" y="149">12</text>
<text x="80.3" y="149">14</text>
<text x="87.2" y="149">16</text>
<text x="94" y="149">18</text>
<text x="100.9" y="149">20</text>
<text x="116.6" y="146.4">0.8</text>
<text x="119.4" y="149">-20</text>
<text x="130.3" y="149">0</text>
<text x="139.5" y="149">20</text>
<text x="149.3" y="149">40</text>
<text x="159.1" y="149">60</text>
<text x="169" y="149">80</text>
<text x="178.1" y="149">100</text>
<text x="187.9" y="149">120</text>
<text x="57.5" y="151.6">Supply Voltage (V)</text>
<text x="140.2" y="151.6">Common-Mode Voltage (V)</text>
<text x="91.8" y="162.8">V</text>
<text x="91.8" y="165.4">V</text>
<text x="25.7" y="182">0V</text>
<text x="118.4" y="182.3">0V</text>
<text x="99.8" y="196.6">0V</text>
<text x="118.4" y="200.7">0V</text>
<text x="54.5" y="206.6">Time (12.5Ps/div)</text>
<text x="147.6" y="206.4">Time (10 Ps/div)</text>
</g>
<g font-size="1.7">
<text x="42.4" y="47.4">S</text>
<text x="167.8" y="47.4">S</text>
<text x="42.4" y="50">S</text>
<text x="42.4" y="52.6">S</text>
<text x="167.8" y="50">S</text>
<text x="167.8" y="52.6">S</text>
<text x="167.8" y="55.2">S</text>
<text x="167.8" y="57.8">S</text>
<text x="167.8" y="60.4">S</text>
<text x="179.6" y="105.6">S</text>
<text x="179.6" y="108.2">S</text>
<text x="179.6" y="110.8">S</text>
<text x="93.5" y="163.2">CM</text>
<text x="93.5" y="165.8">OUT</text>
</g>
</svg>
